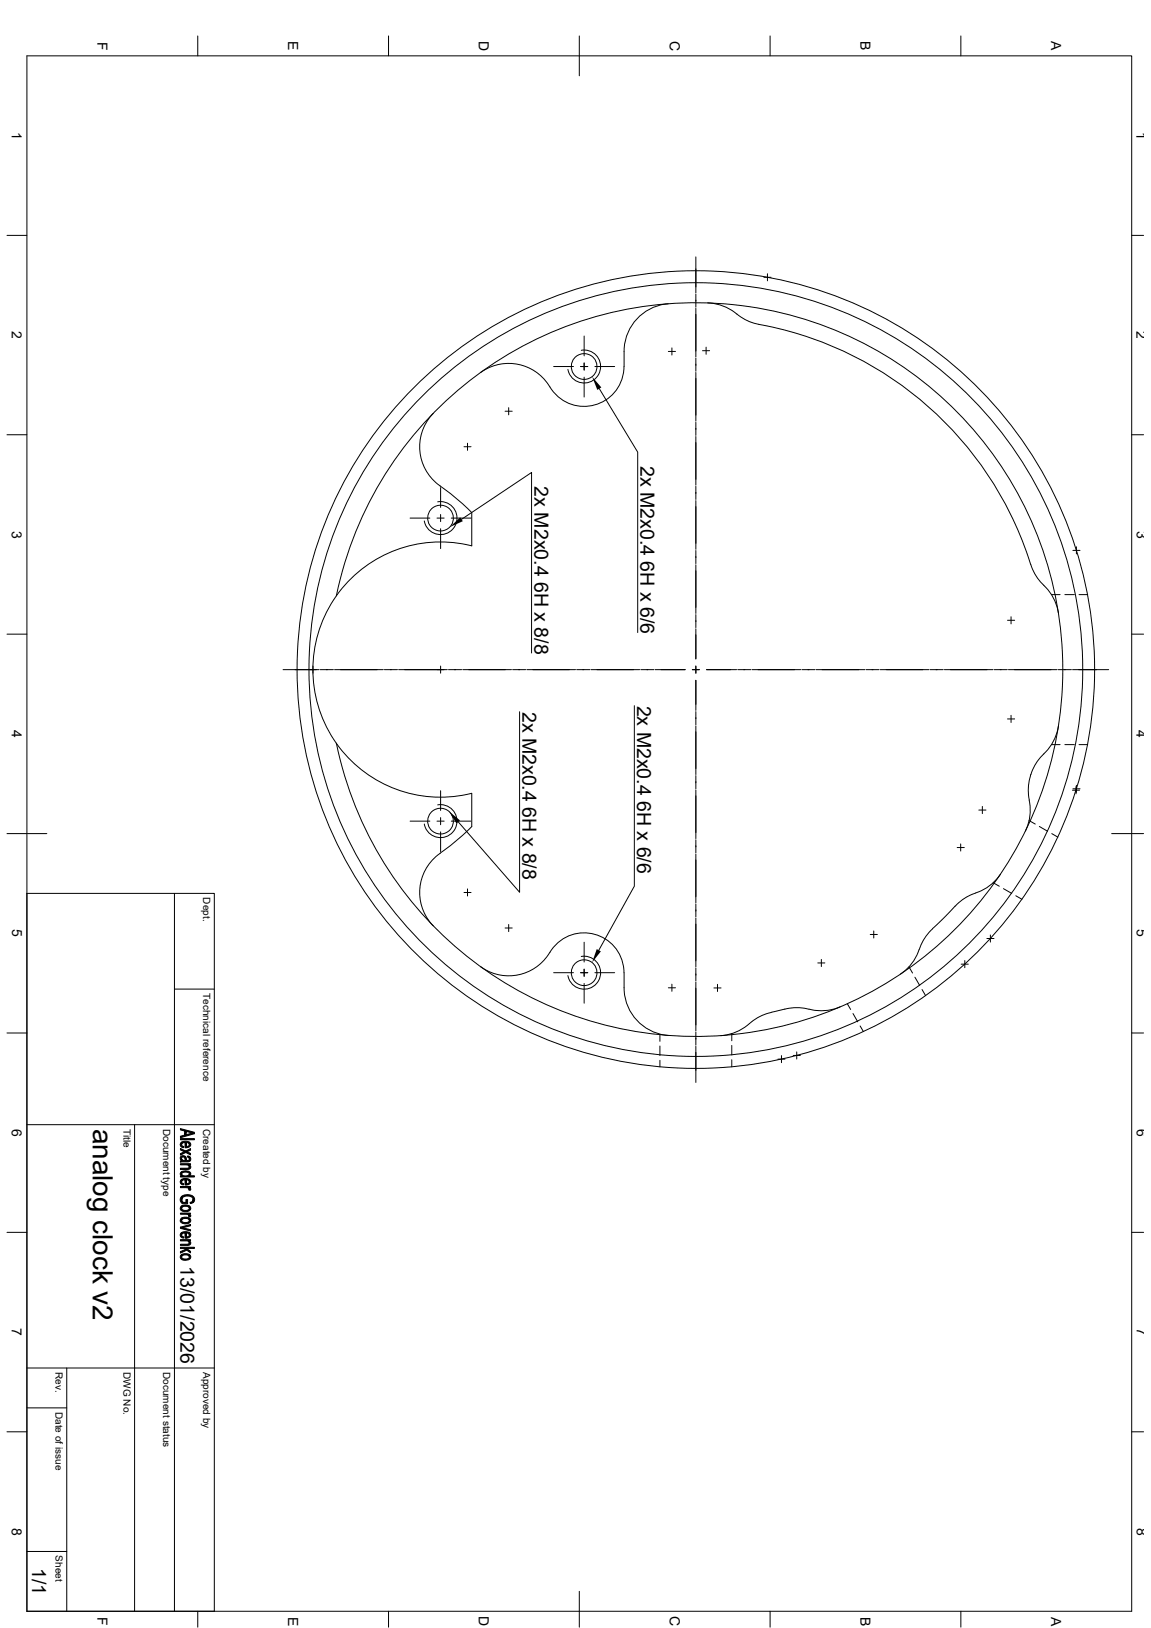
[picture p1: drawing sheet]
<svg xmlns="http://www.w3.org/2000/svg" width="297mm" height="420mm" viewBox="0 0 297 420" stroke-linecap="round" stroke-linejoin="round" font-family="sans-serif">
<g fill="none" stroke="#000" stroke-width=".26">
<path d="M6.9 14.4h285.2v401.4h-285.2zM51 9.3v5.1M100.3 9.3v5.1M149.5 9.3v10.3M198.7 9.3v5.1M248 9.3v5.1M1.8 60.7h5.1M172.5 78.4a12.3 12.3 0 0 0-11.4 12.3 16.3 16.3 0 0 1-1.4 8.9 10.3 10.3 0 0 1-18.2-.4 12.3 12.3 0 0 0-17.5-3.1M179.6 66.3v9.3M179.6 75.9v3.4M179.6 79.6v12.5M182.6 78.2a13.7 13.7 0 0 1 8.6 3.6 14.6 14.6 0 0 0 6.8 2.3 90.5 90.5 0 0 1 68 61.6"/>
<path d="M197.1 71.6h1.9M198.1 70.7v1.8M292.1 60.7h3M142.9 94.6h5.1M150 90.4a4.3 4.3 0 0 1 4.9 3.5 4.3 4.3 0 0 1-3.4 4.9 4.3 4.3 0 0 1-4.9-3.5M150.7 86.7v5.1M150.7 93.7v1.8M150.7 97.3v5.2M151.7 94.6h-1.9M153.5 94.6h5.1M172.5 90.7h1.8M173.4 89.8v1.8"/>
<path d="M179.6 92.4v3.4M179.6 96.1v12.6M181.3 90.5h1.8M182.2 89.6v1.8M1.8 112.2h5.1M111.8 106.7a12.5 12.5 0 0 0 2.9 19.5l3.5 2.8 3.5 3.3 .1 8.6M119.7 115.3h1.9M120.6 114.4v1.8M130.3 106.1h1.9M131.3 105.2v1.9M154.7 100.3l9.9 16.4v46.6M179.6 109v3.4"/>
<path d="M179.6 112.6v12.6M292.1 112.2h3M105.8 133.7h5.1M112.8 133.7h1.8M112.9 129.5a4.3 4.3 0 0 1 5 3.5 4.3 4.3 0 0 1-3.5 4.9 4.3 4.3 0 0 1-4.9-3.4M113.7 125.8v5.2M113.7 132.8v1.8M113.7 136.5v5.1M116.5 133.7h5.1M119.1 134l18.1-12.1v46.6M179.6 125.5v3.4M179.6 129.2v12.6"/>
<path d="M86.8 153.8a94.7 94.7 0 0 1 145.5-59.6 94.7 94.7 0 0 1 0 157.2 94.7 94.7 0 0 1-145.5-59.6M121.7 140.9a32.9 32.9 0 0 0-35.2 13.3 32.9 32.9 0 0 0 .3 37.6M179.6 142.1v3.4M179.6 145.8v12.5M179.6 158.6v3.4M260.9 159.2v1.8M266 145.7a14.2 14.2 0 0 0 4.4 6.5 12.5 12.5 0 0 1 2.7 6M271.4 153.5h2.2M274.8 153.5h2.5M276.9 142h1.8M277.8 141.1v1.9M278.5 153.5h2.2"/>
<path d="M1.8 163.7h5.1M73 172.8h9.4M80.8 171.9v1.8M82.7 172.8h3.3M86.3 172.8h12.6M99.2 172.8h3.4M102.9 172.8h12.5M113.7 171.9v1.8M115.7 172.8h3.4M119.4 172.8h12.6M132.3 172.8h3.4M136 172.8h12.5"/>
<path d="M148.8 172.8h3.4M152.5 172.8h12.6M165.4 172.8h3.4M169.1 172.8h7.7M179.6 162.3v7.8M179.6 171.9v1.8M179.6 175.6v7.7M180.5 172.8h-1.8M190.1 172.8h-7.8M193.8 172.8h-3.4M206.7 172.8h-12.6M210.3 172.8h-3.4"/>
<path d="M223.2 172.8h-12.6M226.9 172.8h-3.4M239.7 172.8h-12.5M243.4 172.8h-3.4M256.3 172.8h-12.6M259.9 172.8h-3.3M260 160.1h1.9M272.8 172.8h-12.6M276.5 172.8h-3.4M286.1 172.8h-9.3M292.1 163.7h3M86.8 191.8a32.9 32.9 0 0 0 35 12.9l-.1 8.6-5.6 5a18.9 18.9 0 0 0-6.5 6.5 12.3 12.3 0 0 0 2.2 14.2"/>
<path d="M134.1 183.7v46.6l-15.8-18.2M163.7 182.1v46.6l-9.2 16.5M179.6 183.6v3.4M179.6 187.3v12.6M260 185.5h1.9M260.9 184.6v1.9M266 199.9v.1a15.3 15.3 0 0 0-.2 8 12.3 12.3 0 0 1-1.2 6.5M271.4 192.2h2.2M273.1 187.5a13.6 13.6 0 0 1-4.7 8l-1.2 1.8-1.2 2.6M274.8 192.2h2.5M278.5 192.2h2.2M1.8 215.1h10.3"/>
<path d="M105.8 211.9h5.1M112.8 211.9h1.8M112.9 207.7a4.3 4.3 0 0 1 5 3.5 4.3 4.3 0 0 1-3.5 4.9 4.3 4.3 0 0 1-4.9-3.4M113.7 204.1v5.1M113.7 211v1.9M113.7 214.7v5.1M116.5 211.9h5.1M179.6 200.2v3.4M179.6 203.9v12.5M179.6 216.7v3.4M247 218.7h1.9M247.9 217.8v1.8"/>
<path d="M252.6 209.1h1.8M253.5 208.1v1.9M265.6 211.8l1.6 .9M268.2 213.3l2.1 1.2M271.4 215.1l1.6 .9M276.8 203.9h1.8M276.9 203.6h1.8M277.7 203v1.9M277.8 202.7v1.8M286.9 215.1h8.2M6.9 230.6h48.4v185.2M45 230.6v185.2"/>
<path d="M119.7 230.3h1.9M120.6 229.4v1.8M130.3 239.5h1.9M131.3 238.6v1.8M179.6 220.4v12.6M179.6 233.3v3.3M179.6 236.9v12.6M256.3 227.8l1.6 .9M258.2 225.6a13.5 13.5 0 0 1-7.7 5.4 16.5 16.5 0 0 0-5.9 4.9l-1 1a24.3 24.3 0 0 0-5.5 6.2l-.4 .6a13.7 13.7 0 0 1-5.3 7.7M259 229.3l2.1 1.3M262.1 231.2l1.6 .9M45 255.3h10.3"/>
<path d="M124 249.5a12.4 12.4 0 0 0 18.3-4.3 10.3 10.3 0 0 1 11.5-4 10.3 10.3 0 0 1 7.2 9.8 20.1 20.1 0 0 0 1 8.5 12.3 12.3 0 0 0 10.5 7.7M142.9 251h5.1M150 246.8a4.3 4.3 0 0 1 4.9 3.5 4.3 4.3 0 0 1-3.4 4.9 4.3 4.3 0 0 1-4.9-3.4M150.7 243.2v5.1M150.7 250.1v1.9M150.7 253.8v5.1M151.7 251h-1.9M153.5 251h5.1M172.5 254.9h1.8M173.4 254v1.8M179.6 249.8v3.4M179.6 253.5v12.6"/>
<path d="M184.2 255h1.9M185.2 254v1.9M211.1 248.5h1.8M212 247.6v1.8M216.8 259.9a13.7 13.7 0 0 1-9.3 .3l-1.5-.1-2.2 .1-4.8 1.1M218.7 259.1l.8 1.4M224.6 241.2h1.8M225.5 240.3v1.8M234.6 249.6l.9 1.5M236.1 252.2l1.2 2.1M238 255.4l.9 1.6M248.1 248.8h1.8"/>
<path d="M249 247.9v1.8M254.7 242.2h1.8M255.6 241.3v1.8M1.8 266.6h5.1M170.3 267.1v1.7M170.3 270v2.4M170.3 273.6v1.7M179.6 266.4v3.3M179.6 270v9.4M188.8 266.8v1.8M188.8 269.8v2.5M188.8 273.5v1.8"/>
<path d="M199 261.3a14.4 14.4 0 0 0-6.8 3.8 12.4 12.4 0 0 1-6.2 2.2M200.7 273.3h1.9M201.7 272.4v1.9M204.7 272.4h1.8M205.6 271.5v1.8M220.1 261.6l1.3 2.1M222 264.8l.8 1.4M292.1 266.6h3M6.9 290.3h48.4M34.7 290.3v125.5M1.8 318.1h5.1M292.1 318.1h3"/>
<path d="M6.9 353.1h48.4M17.2 353.1v62.7M1.8 369.5h5.1M6.9 363.3h10.3M292.1 369.5h3M6.9 400.4h10.3M51 415.8v4.1M100.3 415.8v4.1M149.5 410.7v9.2M198.7 415.8v4.1M248 415.8v4.1"/>
<circle cx="150.7" cy="94.6" r="3.3"/>
<circle cx="113.7" cy="133.7" r="3.3"/>
<circle cx="179.6" cy="172.8" r="102.9"/>
<circle cx="179.6" cy="172.8" r="99.8"/>
<circle cx="113.7" cy="211.9" r="3.3"/>
<circle cx="150.7" cy="251" r="3.3"/>
</g>
<g fill="#000" stroke="#000" stroke-width=".26">
<path d="M46.6 293.9h3.6v.3h-3.6z" fill-rule="evenodd"/>
<path d="M46.8 299l.1 .6z" fill-rule="evenodd"/>
<path d="M46.9 294.8v.8l.5 .3-.1 .3a.79 .79 0 0 1-.7-.5 .79 .79 0 0 1 .3-.9z" fill-rule="evenodd"/>
<path d="M46.7 298.4l.6-.1 .5 .2 .1 1-.4-.9a.41 .41 0 0 0-.7 .3v.5a.7 .7 0 0 1-.1-1z" fill-rule="evenodd"/>
<path d="M46.6 296.4l1.3 .7-.3 .1-1-.4z" fill-rule="evenodd"/>
<path d="M46.9 294.8l.8-.3 .8 .1 .4 .2v.6l-.2-.3-.6-.2v1.3h-.3v-1.3l-.7 .1-.2 .4z" fill-rule="evenodd"/>
<path d="M48.4 298.3l.5 .2v.6l-.2-.4-.3-.1z" fill-rule="evenodd"/>
<path d="M46.6 297.7l2.6-1.3v.4l-2.6 1.3z" fill-rule="evenodd"/>
<path d="M47.9 297.4l.4-.2 .9 .5v.4z" fill-rule="evenodd"/>
<path d="M48.1 294.9l.1 1 .6-.3 .1-.8a.82 .82 0 0 1 .2 1 .82 .82 0 0 1-1 .4z" fill-rule="evenodd"/>
<path d="M46.9 299.2l.2 .2 .8 .1v-1l.3 1h.4l.3-.4v-.6a.75 .75 0 0 1 .3 .7 .75 .75 0 0 1-.5 .6l-2.1 .2v-.4h.3z" fill-rule="evenodd"/>
<path d="M46.6 291.3l3.6 .9v.4l-2.2-.6-.4 .9v-1l-1-.3z" fill-rule="evenodd"/>
<path d="M46.6 293.2l1-.3 .4-.9v.8l1.8-.4 .4 .2-3.6 1z" fill-rule="evenodd"/>
<path d="M46.7 302.6l.2-.2-.1 1a.54 .54 0 0 1-.1-.8z" fill-rule="evenodd"/>
<path d="M46.9 304.4v.8l.5 .3-.1 .3a.79 .79 0 0 1-.7-.5 .79 .79 0 0 1 .3-.9z" fill-rule="evenodd"/>
<path d="M46.8 318.2l.1 .7 .5 .3-.1 .4a.8 .8 0 0 1-.7-.5 .8 .8 0 0 1 .2-.9z" fill-rule="evenodd"/>
<path d="M46.9 308.8v.9l.4 .6h.7v-.7h.4v1.1h-1.3a1.2 1.2 0 0 1-.2-1.9z" fill-rule="evenodd"/>
<path d="M48.8 300.6l.1 .5z" fill-rule="evenodd"/>
<path d="M46.9 304.4l.6-.2h1l.4 .2v.6l-.2-.3-.6-.2v1.3h-.3v-1.3l-.7 .1-.2 .4z" fill-rule="evenodd"/>
<path d="M46.9 311.2l.7-.2 .9 .1 .4 .1v.6a1.22 1.22 0 0 0-2 0z" fill-rule="evenodd"/>
<path d="M46.9 314.4l.7-.3 .9 .1 .4 .2v.6l-.5-.5a1.24 1.24 0 0 0-1.5 .5z" fill-rule="evenodd"/>
<path d="M46.9 318.1l.8-.2 .8 .1 .4 .1v.6l-.3-.4-.5-.1v1.4h-.3v-1.4l-.6 .1-.3 .4z" fill-rule="evenodd"/>
<path d="M46.6 300.3h2.6v.3h-.4v.3l-.5-.2-1.7-.1z" fill-rule="evenodd"/>
<path d="M46.6 306.2h2.6v.3h-.4v.4l-.4-.3-1.8-.1z" fill-rule="evenodd"/>
<path d="M46.6 313.1h2.6v.3h-.4v.3l-.5-.3h-1.7z" fill-rule="evenodd"/>
<path d="M46.6 316.7l2.6 .7v.3l-2.6-.7z" fill-rule="evenodd"/>
<path d="M46.6 316.7l2.6-.7v.4l-2.1 .5z" fill-rule="evenodd"/>
<path d="M46.6 301.5h2l.3-.4v-.4a.68 .68 0 0 1 .2 .9 .68 .68 0 0 1-.9 .2h-1.6z" fill-rule="evenodd"/>
<path d="M46.9 302.4a1.67 1.67 0 0 1 2.3 .6l-.3 .4a.98 .98 0 0 0-.5-.9 .98 .98 0 0 0-1.1 .1l-.4 .4z" fill-rule="evenodd"/>
<path d="M48.1 304.5l.1 1 .6-.2 .1-.9a.82 .82 0 0 1 .2 1 .82 .82 0 0 1-1 .4z" fill-rule="evenodd"/>
<path d="M48.8 306.5a.41 .41 0 0 1 .4 .2 .41 .41 0 0 1-.1 .5l-.4-.1z" fill-rule="evenodd"/>
<path d="M46.8 311.3l.1 .5a1.21 1.21 0 0 0 2 .1v-.7l.3 .6a1.45 1.45 0 0 1-1.4 1 1.45 1.45 0 0 1-1.3-1z" fill-rule="evenodd"/>
<path d="M48.8 313.4a.41 .41 0 0 1 .4 .2 .41 .41 0 0 1-.1 .5l-.4-.1z" fill-rule="evenodd"/>
<path d="M46.8 314.4l.1 .6a1.22 1.22 0 0 0 2 0v-.6l.3 .6a1.44 1.44 0 0 1-1.4 .9 1.44 1.44 0 0 1-1.3-1z" fill-rule="evenodd"/>
<path d="M48.1 318.2v1l.7-.2 .1-.9a.82 .82 0 0 1 .2 1.1 .82 .82 0 0 1-1 .4z" fill-rule="evenodd"/>
<path d="M49 310.3l.6-.2 .2-.5v.8l-.7 .2z" fill-rule="evenodd"/>
<path d="M46.6 303.5h.3v-.4l.1 .1a1.38 1.38 0 0 0 1.9-.2v.4h1.3v.4h-3.6z" fill-rule="evenodd"/>
<path d="M46.9 308.8a2.52 2.52 0 0 1 3.2 .2l.1 .8-.4 .6v-.9a1.74 1.74 0 0 0-2.5-.6l-.4 .7z" fill-rule="evenodd"/>
<path d="M48.8 320.2l.1 .5z" fill-rule="evenodd"/>
<path d="M46.9 323.8l.7-.2h.9l.4 .2v.6a1.21 1.21 0 0 0-2 0z" fill-rule="evenodd"/>
<path d="M46.6 319.9h2.6v.3h-.4v.3l-.5-.2h-1.7z" fill-rule="evenodd"/>
<path d="M46.6 323l1.5-.8 1.1 .7v.4l-1-.7-1.6 .8z" fill-rule="evenodd"/>
<path d="M46.6 321.1h2l.3-.4v-.4a.68 .68 0 0 1 .2 .9 .68 .68 0 0 1-.9 .2h-1.6z" fill-rule="evenodd"/>
<path d="M46.8 323.8l.1 .7 .4 .4a1.45 1.45 0 0 0 1.6-.5v-.6a.82 .82 0 0 1 .3 1 .82 .82 0 0 1-1 .4l-.4 .1a.89 .89 0 0 1-1.1-.4 .89 .89 0 0 1 .1-1.1z" fill-rule="evenodd"/>
<path d="M46.6 321.9h3.6v.3h-2.1l-.2 .2-.3-.2h-1z" fill-rule="evenodd"/>
</g>
<path d="M152.8 97.2l2.4 2.8-1 .6zM116.1 136l2.7-2.5 .6 1zM115.9 209.4l2.8 2.3-.9 .8zM154 244.9l1.1 .6-2.3 2.9z" fill="#000"/>
<text font-size="7.2" x="23.9" y="291.3" transform="rotate(90 23.9 291.3)">analog clock v2</text>
<g font-size="5">
<text x="137.9" y="125.5" transform="rotate(90 137.9 125.5)">2x M2x0.4 6H x 8/8</text>
<text x="165.3" y="120.3" transform="rotate(90 165.3 120.3)">2x M2x0.4 6H x 6/6</text>
<text x="134.8" y="183.7" transform="rotate(90 134.8 183.7)">2x M2x0.4 6H x 8/8</text>
<text x="164.4" y="182.1" transform="rotate(90 164.4 182.1)">2x M2x0.4 6H x 6/6</text>
<text x="46.6" y="326.8" transform="rotate(90 46.6 326.8)">13/01/2026</text>
<text x="8.3" y="404.6" transform="rotate(90 8.3 404.6)">1/1</text>
</g>
<g font-size="3.6">
<text x="25.1" y="10.8" transform="rotate(90 25.1 10.8)">F</text>
<text x="74.4" y="10.6" transform="rotate(90 74.4 10.6)">E</text>
<text x="123.6" y="10.5" transform="rotate(90 123.6 10.5)">D</text>
<text x="172.8" y="10.5" transform="rotate(90 172.8 10.5)">C</text>
<text x="222.1" y="10.6" transform="rotate(90 222.1 10.6)">B</text>
<text x="271.3" y="10.6" transform="rotate(90 271.3 10.6)">A</text>
<text x="3.1" y="34" transform="rotate(90 3.1 34)">1</text>
<text x="293.3" y="34" transform="rotate(90 293.3 34)">1</text>
<text x="3.1" y="85.5" transform="rotate(90 3.1 85.5)">2</text>
<text x="293.3" y="85.5" transform="rotate(90 293.3 85.5)">2</text>
<text x="3.1" y="136.9" transform="rotate(90 3.1 136.9)">3</text>
<text x="293.3" y="136.9" transform="rotate(90 293.3 136.9)">3</text>
<text x="3.1" y="188.4" transform="rotate(90 3.1 188.4)">4</text>
<text x="293.3" y="188.4" transform="rotate(90 293.3 188.4)">4</text>
<text x="3.1" y="239.9" transform="rotate(90 3.1 239.9)">5</text>
<text x="293.4" y="239.9" transform="rotate(90 293.4 239.9)">5</text>
<text x="3.1" y="291.3" transform="rotate(90 3.1 291.3)">6</text>
<text x="293.3" y="291.3" transform="rotate(90 293.3 291.3)">6</text>
<text x="3.1" y="342.8" transform="rotate(90 3.1 342.8)">7</text>
<text x="293.3" y="342.8" transform="rotate(90 293.3 342.8)">7</text>
<text x="3.1" y="394.2" transform="rotate(90 3.1 394.2)">8</text>
<text x="293.3" y="394.3" transform="rotate(90 293.3 394.3)">8</text>
<text x="25.1" y="417.3" transform="rotate(90 25.1 417.3)">F</text>
<text x="74.4" y="417.2" transform="rotate(90 74.4 417.2)">E</text>
<text x="123.6" y="417.1" transform="rotate(90 123.6 417.1)">D</text>
<text x="172.8" y="417.1" transform="rotate(90 172.8 417.1)">C</text>
<text x="222.1" y="417.2" transform="rotate(90 222.1 417.2)">B</text>
<text x="271.3" y="417.2" transform="rotate(90 271.3 417.2)">A</text>
</g>
<g font-size="2.6">
<text x="52.4" y="231.6" transform="rotate(90 52.4 231.6)">Dept.</text>
<text x="52.4" y="256.3" transform="rotate(90 52.4 256.3)">Technical reference</text>
<text x="31.8" y="291.3" transform="rotate(90 31.8 291.3)">Title</text>
<text x="42.1" y="291.3" transform="rotate(90 42.1 291.3)">Document type</text>
<text x="52.4" y="291.3" transform="rotate(90 52.4 291.3)">Created by</text>
<text x="14.4" y="354.1" transform="rotate(90 14.4 354.1)">Rev.</text>
<text x="31.8" y="354.1" transform="rotate(90 31.8 354.1)">DWG No.</text>
<text x="42.1" y="354.1" transform="rotate(90 42.1 354.1)">Document status</text>
<text x="52.4" y="354.1" transform="rotate(90 52.4 354.1)">Approved by</text>
<text x="14.4" y="364.4" transform="rotate(90 14.4 364.4)">Date of issue</text>
<text x="14.4" y="401.4" transform="rotate(90 14.4 401.4)">Sheet</text>
</g>
</svg>
